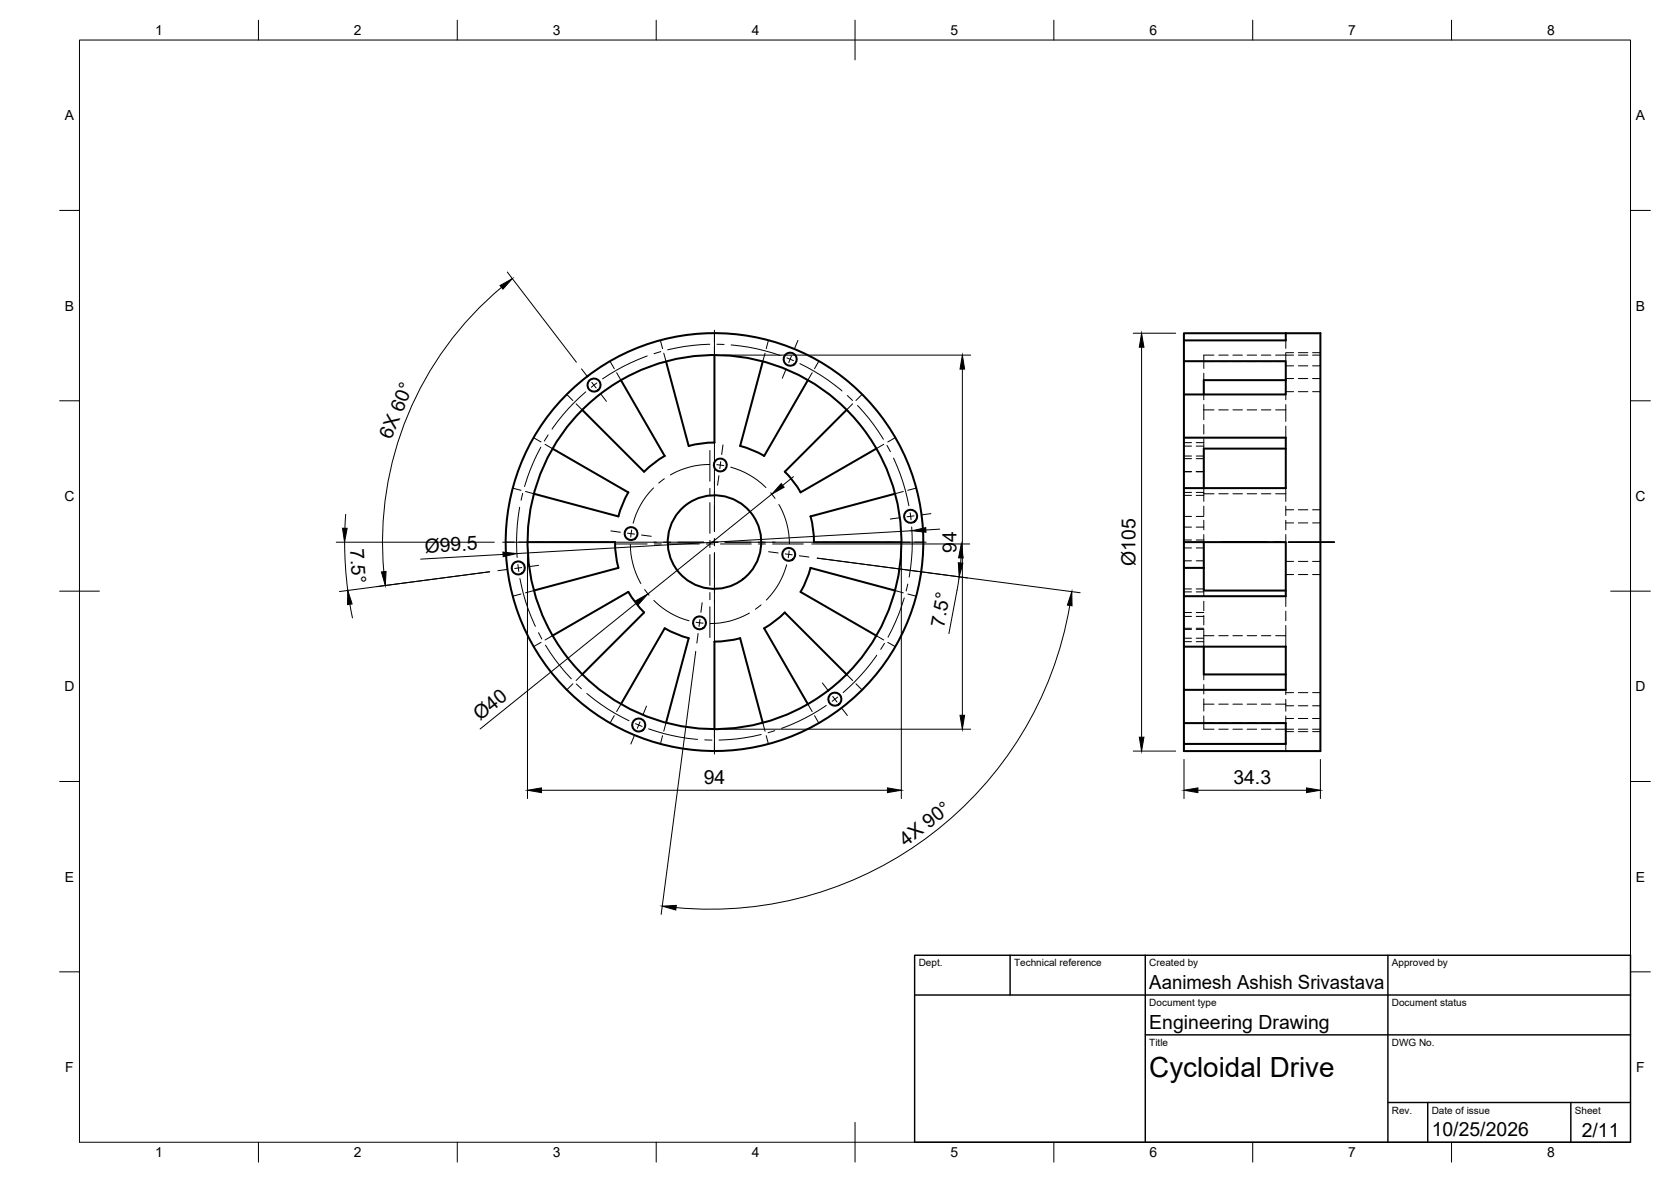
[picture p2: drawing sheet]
<svg xmlns="http://www.w3.org/2000/svg" width="420mm" height="297mm" viewBox="0 0 420 297" stroke-linecap="round" stroke-linejoin="round" font-family="sans-serif">
<!-- layer: Visible -->
<g fill="none" stroke="#000" stroke-width=".51">
<path d="M156.1 95.5l11 19.1a25 25 0 0 0-5.1 3.9M167.5 90.9l5.7 21.2a25 25 0 0 1 6.5-.9M179.6 89.2v22M191.8 90.9l-5.7 21.2M203.1 95.5l-11 19.1M297.7 85.5v24.5M297.7 90.8h25.6v8.3h-25.6M323.3 83.7h8.7v105.1h-34.3v-1.8M323.3 83.7v1.8h-25.6M323.3 83.7h-25.6v1.8M323.3 95.5h-20.6v3.6M138.9 112.7l19.1 11"/>
<path d="M146.4 103l15.5 15.6M186.1 112.1a25 25 0 0 1 6.1 2.5M212.9 103l-15.6 15.5a25 25 0 0 1 4 5.2M220.3 112.7l-19 11M297.7 110h25.6v12.7h-25.6zM323.3 112.7h-20.6v10M132.6 136.2h22a25 25 0 0 0 .9 6.5l-21.3 5.7M134.2 124.1l21.3 5.7M158 123.7a25 25 0 0 0-2.5 6.1M203.8 129.8a25 25 0 0 1 .9 6.4M204.6 136.3h22M225 124.1l-21.2 5.7"/>
<path d="M297.7 136.2h25.6v13.6h-25.6v-7.1M297.7 136.2v6.5h5M297.7 122.7v13.5M302.7 136.2v6.5M161.9 153.9l-15.5 15.6M162 153.9a25 25 0 0 1-4-5.2l-19.1 11.1M192.1 157.9l11 19.1M197.3 153.9l15.6 15.6M197.3 153.9a25 25 0 0 1-5.1 4M201.3 148.7l19 11.1M225 148.4l-21.2-5.7a25 25 0 0 1-2.5 6M297.7 149.8v12.7"/>
<path d="M302.7 142.7v5.7h20.6M156.1 177l11-19.1a25 25 0 0 0 6.1 2.5l-5.7 21.2M186.1 160.4l5.7 21.2M186.1 160.4a25 25 0 0 1-6.4 .8l-.1 22M297.7 162.5h25.6v10.9h-25.6zM297.7 173.4v8.3M302.7 162.5v7h20.6M297.7 181.7h25.6v5.3h-25.6z"/>
<circle cx="149.4" cy="96.8" r="1.64"/>
<circle cx="198.7" cy="90.3" r="1.64"/>
<circle cx="181.1" cy="116.9" r="1.62"/>
<circle cx="158.7" cy="134.1" r="1.62"/>
<circle cx="179.6" cy="136.2" r="47"/>
<circle cx="179.7" cy="136.2" r="11.8"/>
<circle cx="179.7" cy="136.2" r="52.5"/>
<circle cx="198.3" cy="139.3" r="1.62"/>
<circle cx="229" cy="129.7" r="1.64"/>
<circle cx="130.3" cy="142.7" r="1.64"/>
<circle cx="175.9" cy="156.5" r="1.62"/>
<circle cx="209.9" cy="175.7" r="1.64"/>
<circle cx="160.6" cy="182.2" r="1.64"/>
</g>
<!-- layer: Hidden -->
<g fill="none" stroke="#000" stroke-width=".25">
<path d="M142.5 99.1l1.5 1.6M153.4 90.8l1.1 1.9M155 93.7l1.1 1.8M166.1 85.5l.5 2.1M166.9 88.8l.6 2.1M179.6 83.7v2.2M179.6 87.1v2.1M192.4 88.8l-.6 2.1M193.2 85.5l-.5 2.1M204.2 93.7l-1.1 1.8M205.9 90.8l-1.1 1.9M216.7 99.1l-1.5 1.6"/>
<path d="M302.7 90.9v1.7M302.7 93.8v1.7M302.7 99.1v1.4M302.7 90.9h2.5M305.2 89.2h-2.5v1.7M306.5 89.2h2.3M306.5 90.9h2.3M310 89.2h2.4M310 90.9h2.4M313.6 89.2h2.4M313.6 90.9h2.4M317.2 89.2h2.4"/>
<path d="M317.2 90.9h2.4M320.7 89.2h4.6M320.7 90.9h2.6M323.3 85.5v2.1M323.3 88.8v2M323.3 99.1v1.4M323.3 91.9h2M323.3 88.6h2M323.3 98.4h2M323.3 95.1h2M326.5 89.2h2.3M326.5 91.9h2.3"/>
<path d="M326.5 88.6h2.3M326.5 98.4h2.3M326.5 95.1h2.3M330 89.2h2M330 91.9h2M330 88.6h2M330 98.4h2M330 95.1h2M134.2 110l1.8 1.1M137.1 111.7l1.8 1M144.9 101.5l1.5 1.5M214.4 101.5l-1.5 1.5"/>
<path d="M222.2 111.7l-1.9 1M225.1 110l-1.9 1.1M297.7 111.2h1.9M297.7 112.1h1.9M297.7 114.6h1.9M297.7 118.6h1.9M297.7 115.3h1.9M297.7 118.5h1.9M300.8 111.2h1.9M300.8 112.1h1.9M300.8 114.6h1.9M300.8 118.6h1.9"/>
<path d="M300.8 115.3h1.9M300.8 118.5h1.9M302.7 103v2.5M302.7 106.7v2.4M302.7 110.3v2.4M302.7 101.7v1.3M302.7 103h2.5M306.5 103h2.3M310 103h2.4M313.6 103h2.4M317.2 103h2.4M320.7 103h2.6"/>
<path d="M323.3 103v2.9M323.3 107.1v2.9M323.3 101.7v1.3M127.1 136.2h2.2M128.9 122.7l2.1 .5M130.5 136.2h2.1M132.1 123.5l2.1 .6M226.6 136.3h2.2M227.1 123.5l-2.1 .6M230 136.2h2.1M230.3 122.7l-2 .5M297.7 123.7h1.9"/>
<path d="M297.7 129.8h1.9M297.7 132.5h1.9M297.7 135.7h1.9M297.7 137.7h1.9M297.7 124.5h1.9M300.8 123.7h1.9M300.8 129.8h1.9M300.8 132.5h1.9M300.8 135.7h1.9M300.8 137.7h1.9M300.8 124.5h1.9M302.7 122.7v1.4"/>
<path d="M302.7 124.1v1.9M302.7 127.2v2.4M302.7 130.8v2.3M302.7 134.3v1.9M302.7 124.1h2.5M306.5 124.1h2.3M310 124.1h2.4M313.6 124.1h2.4M317.2 124.1h2.4M320.7 124.1h2.6M323.3 124.1v1.9M323.3 127.2v2.4"/>
<path d="M323.3 130.8v2.3M323.3 134.3v1.9M323.3 122.7v1.4M323.3 131.4h2M323.3 128.1h2M326.5 131.4h2.3M326.5 128.1h2.3M330 131.4h2M330 128.1h2M131 149.3l-2.1 .5M134.2 148.4l-2.1 .6M138.9 159.8l-1.8 1"/>
<path d="M220.3 159.8l1.9 1M225 148.4l2.1 .6M228.3 149.3l2 .5M297.7 157.9h1.9M297.7 148.7h1.9M297.7 153.9h1.9M297.7 154.9h1.9M297.7 158.2h1.9M297.7 140.9h1.9M297.7 148h1.9M300.8 157.9h1.9M300.8 148.7h1.9"/>
<path d="M300.8 153.9h1.9M300.8 154.9h1.9M300.8 158.2h1.9M300.8 140.9h1.9M300.8 148h1.9M302.7 151.1v2.4M302.7 154.7v2.4M302.7 148.4v1.5M302.7 158.2v4.3M302.7 159.8h2.5M306.5 159.8h2.3M310 159.8h2.4"/>
<path d="M313.6 159.8h2.4M317.2 159.8h2.4M320.7 159.8h2.6v2.7M323.3 149.8v2.6M323.3 153.6v2.4M323.3 157.2v2.6M323.3 144.4h2M323.3 141.1h2M326.5 144.4h2.3M326.5 141.1h2.3M330 144.4h2M330 141.1h2"/>
<path d="M136 161.4l-1.8 1.1M144 171.8l-1.5 1.6M146.4 169.5l-1.5 1.5M154.5 179.8l-1.1 1.9M156.1 177l-1.1 1.8M203.1 177l1.1 1.8M204.8 179.8l1.1 1.9M212.9 169.5l1.5 1.5M215.2 171.8l1.5 1.6M223.2 161.4l1.9 1.1M297.7 161.3h1.9M297.7 160.4h1.9"/>
<path d="M300.8 161.3h1.9M300.8 160.4h1.9M302.7 169.5v1.3M302.7 172v2.4M302.7 175.6v1.4M302.7 177v1.7M302.7 179.9v1.7M302.7 177h2.5M306.5 177h2.3M310 177h2.4M313.6 177h2.4M317.2 177h2.4"/>
<path d="M320.7 177h2.6M323.3 173.4v1.2M323.3 175.8v1.2M323.3 177v1.7M323.3 179.9v1.8M323.3 177.4h2M323.3 174.1h2M326.5 177.4h2.3M326.5 174.1h2.3M330 177.4h2M330 174.1h2M166.6 184.9l-.5 2.1"/>
<path d="M167.5 181.6l-.6 2.1M179.6 186.6v2.2M179.6 183.2v2.2M191.8 181.6l.6 2.1M192.7 184.9l.5 2.1M302.7 181.6v1.6h2.5M302.7 181.6h2.5M306.5 183.2h2.3M306.5 181.6h2.3M310 183.2h2.4M310 181.6h2.4M313.6 183.2h2.4"/>
<path d="M313.6 181.6h2.4M317.2 183.2h2.4M317.2 181.6h2.4M320.7 183.2h4.6M320.7 181.6h2.6M323.3 187v1.8M323.3 183.9h2M323.3 180.6h2M326.5 183.2h2.3M326.5 183.9h2.3M326.5 180.6h2.3M330 183.2h2"/>
<path d="M330 183.9h2M330 180.6h2"/>
</g>
<!-- layer: BORDER -->
<g fill="none" stroke="#000" stroke-width=".25">
<path d="M20 10.1h390v276.9h-390zM65 5.1v5M115 5.1v5M165 5.1v5M215 5.1v10M265 5.1v5M315 5.1v5M365 5.1v5M15 52.9h5M410 52.9h5M15 100.7h5M410 100.7h5"/>
<path d="M15 148.6h10M405 148.6h10M15 196.4h5M410 196.4h5M15 244.2h5M410 244.2h5M65 287v5M115 287v5M165 287v5M215 282.1v9.9M265 287v5M315 287v5"/>
<path d="M365 287v5"/>
</g>
<!-- layer: TITLEBLOCK -->
<path d="M230 240.1h180v46.9h-180zM230 250h180M254 240.1v9.9M288 240.1v46.9M349 240.1v46.9M288 260.1h122M349 277.1h61M359 277.1v9.9M395 277.1v9.9" fill="none" stroke="#000" stroke-width=".36"/>
<!-- layer: Smart Centers -->
<g fill="none" stroke="#000" stroke-width=".25">
<path d="M146.2 92.7l1.5 2M147.3 98.5l-4.4 4.2-4.1 5.1M148.8 96.1l1.1 1.4M150.1 96.2l-1.4 1.1M151 98.9l1.5 2M162.8 89.5l-6.1 2.6-5.2 3.1M166.2 88.4l-1.8 .5M178.5 86.5l-6.4 .6-4.2 .8M179.6 83v6.5M179.6 91.3v1.8M179.6 94.9v10.7M180.3 86.5l1.8 .1"/>
<path d="M183.8 86.7l6.5 1 5.9 1.6M197.7 92.8l-1 2.2M197.9 89.9l1.6 .7M199 89.5l-.7 1.6M200.6 85.5l-.9 2.3M201.1 91.4l5.3 2.9 5.3 3.9M213.1 99.4l1.3 1.2M136 112.4l-2.7 5.8-1.4 4.1M137.8 109.3l-.9 1.5M178.4 116.7a19.6 19.6 0 0 0-9.8 2.7M178.5 113.2v7.7M179.6 107.4v1.8"/>
<path d="M179.6 111v22.6M180.2 116.8l1.8 .2M180.8 119.5l-.4 2.4M181.2 116l-.2 1.8M181.8 111.8l-.3 2.4M183.7 117.4a20.1 20.1 0 0 1 8.9 5.1M215.6 101.9l2.9 3.3 3.6 5.2M223 111.9l.9 1.6M224.7 115.1l2.4 6.1 1.4 5.9M126.4 136.3h6.5M130.7 127.5l-.8 6.5 .1 6.1M131.4 124l-.4 1.7"/>
<path d="M134.7 136.3h1.8M138.3 136.3h10.7M150.8 136.3h1.8M153.6 133.4l2.4 .4M154.3 136.3h22.7M155 136.7h7.7M157.8 134l1.8 .2M158.5 136.8a20.2 20.2 0 0 0 2.6 9.8M158.8 133.2l-.2 1.8M161.3 134.5l2.4 .3M164.3 122.6a19.6 19.6 0 0 0-5.1 8.9M164.5 136.7h1.8"/>
<path d="M167 120.3l-1.4 1.1M168.1 136.7h7.7M177.6 136.7h1.8M178.5 122.7v1.8M178.5 126.3v7.7M178.5 135.8v1.8M178.5 139.4v7.7M178.7 136.3h1.8M179.6 135.4v1.7M179.6 138.9v22.6M181.2 136.7h7.7M182.3 136.3h22.6"/>
<path d="M190.7 136.7h1.8M193.3 138.6l2.4 .4M193.8 123.8l1.1 1.5M194.3 136.7h7.7M195.8 126.8a19.6 19.6 0 0 1 2.7 9.8M197.4 139.2l1.8 .2M198.4 138.4l-.2 1.8M201 139.7l2.4 .3M206.7 136.3h1.8M210.3 136.3h10.7M222.8 136.3h1.8M226.3 130.1l-2.4 .3"/>
<path d="M226.4 136.3h6.5M228.9 128.9l.2 1.7M229.2 132.4l.1 6.1-.7 6.5M229.8 129.6l-1.7 .3M234.1 129.1l-2.5 .3M307 136.3h11.6M320.4 136.3h1.8M323.9 136.3h11.6M127.7 143.1l-2.5 .3M130.2 141.9l.3 1.7M130.7 145.4l1.5 5.9 2.4 6.1M131.2 142.6l-1.8 .3"/>
<path d="M135.4 159l.8 1.6M135.4 142.1l-2.4 .3M162.1 148.2l1.1 1.4M164.4 150.9a19.9 19.9 0 0 0 8.8 5.1M175 156.4l1.8 .2M175.5 159.2l-.3 2.4M176 155.6l-.2 1.8M176.6 151.5l-.4 2.4M178.5 148.9v1.8M178.5 152.5v7.7M188.4 154.1a19.9 19.9 0 0 1-9.8 2.6M191.4 152l-1.5 1.1"/>
<path d="M197.8 142a20.1 20.1 0 0 1-5.1 8.8M227.4 150.2l-1.4 4.2-2.7 5.7M228.3 146.8l-.5 1.7M137.1 162.1l2.5 3.6 4.1 4.9M144.9 171.9l1.3 1.2M147.6 174.3l5.2 3.9 5.4 2.9M162.6 177.4l-1 2.3M179.6 163.3v1.8M179.6 166.9v10.7M179.6 179.4v1.8M206.8 171.6l1.5 2M207.8 177.3l-5.3 3.1-6 2.6"/>
<path d="M209.4 175l1.1 1.4M210.6 175.2l-1.4 1.1M211.5 177.8l1.6 2M220.5 164.7l-4.1 5.1-4.4 4.2M222.4 161.7l-1 1.5M159.6 184.7l-1 2.3M159.8 181.9l1.6 .6M160.9 181.4l-.6 1.6M163.1 183.2l5.9 1.6 6.4 1M177.2 185.9l1.8 .1M179.6 183v6.5M191.4 184.6l-6.3 1.1-4.3 .3"/>
<path d="M194.8 183.6l-1.7 .5"/>
</g>
<!-- layer: FD_Dimensions -->
<g fill="none" stroke="#000" stroke-width=".25">
<path d="M126.1 72.2a83.5 83.5 0 0 0-29.6 71.5M127.6 68.4l17.3 22.6M181.7 89.2h62.4M242 92.8v87M284.9 83.7h10.7M287 87.3v98M199.5 119.8l-2.7 2.2M84.5 136.3h39.8M86.7 136.2l.1 5.6 .7 6.6M86.9 129.3l-.2 3.4M126.5 139.3l-20.7 1.2M132.6 138.4v62.3"/>
<path d="M194.1 124.2l-31.2 25.1M204.1 136.7h39.7M226.6 138.4v62.3M229.3 133.4l-99.3 5.7M236.3 133l-3.5 .2M88 151.8l.6 3.5M123.1 143.7l-37.8 5M160.2 151.4l-39.5 31.8M205.5 140.3l66.1 8.7M241.2 144.9l-2.6 14.3M241.6 140.2l-.1 1.3M269 152.1a91.8 91.8 0 0 1-99 76"/>
<path d="M174.9 163.7l-8.7 66.1M136.1 198.6h87M181.7 183.2h62.4M284.9 188.8h10.7M297.7 190.8v9.9M301.2 198.6h27.3M332 190.8v9.9"/>
</g>
<g fill="#000" stroke="#000" stroke-width=".25">
<path d="M125.7 71.8l3.1-1.8-2.4 2.7zM242 89.2l.5 3.6h-1.1zM287 83.7l.6 3.6h-1.1zM86.1 132.7l1.2 .1-.7 3.5zM126.4 138.7l3.6 .4-3.5 .8zM196.4 121.5l.8 .9-3.1 1.8zM229.3 133.4l3.5-.8v1.2zM87.4 148.4l1.1 3.4-1.1 .1zM95.9 143.7l1.2-.1-.2 3.5zM159.8 151l3.1-1.7-2.4 2.6zM241.7 136.7l.5 3.5h-1.2zM241 141.4l1.1 .1-.9 3.5z"/>
<path d="M269.5 148.7l.1 3.5-1.2-.1zM241.4 179.8h1.1l-.5 3.4zM132.6 198.6l3.5-.6v1.2zM223.1 198l3.5 .6-3.5 .6zM286.5 185.3h1.1l-.6 3.5zM297.7 198.6l3.5-.6v1.2zM328.5 198l3.5 .6-3.5 .6zM166.5 227.7l3.6-.2-.2 1.2z"/>
</g>
<text font-size="7" x="289" y="270.6">Cycloidal Drive</text>
<g font-size="4.9">
<text x="98.4" y="110.5" transform="rotate(-67 98.4 110.5)">6X 60°</text>
<text x="88" y="137.9" transform="rotate(86 88 137.9)">7.5°</text>
<text x="106.9" y="138.9" transform="rotate(-3 106.9 138.9)">Ø99.5</text>
<text x="240.5" y="138.9" transform="rotate(-90 240.5 138.9)">94</text>
<text x="285.5" y="142.2" transform="rotate(-90 285.5 142.2)">Ø105</text>
<text x="237.4" y="157.8" transform="rotate(-79 237.4 157.8)">7.5°</text>
<text x="120.7" y="181.3" transform="rotate(-39 120.7 181.3)">Ø40</text>
<text x="176.9" y="197.1">94</text>
<text x="310.1" y="197.1">34.3</text>
<text x="227.8" y="212.8" transform="rotate(-38 227.8 212.8)">4X 90°</text>
<text x="289" y="248.5">Aanimesh Ashish Srivastava</text>
<text x="289" y="258.6">Engineering Drawing</text>
<text x="360" y="285.5">10/25/2026</text>
<text x="397.7" y="285.7">2/11</text>
</g>
<g font-size="3.5">
<text x="39" y="8.8">1</text>
<text x="89" y="8.8">2</text>
<text x="139" y="8.8">3</text>
<text x="189" y="8.8">4</text>
<text x="239" y="8.8">5</text>
<text x="289" y="8.8">6</text>
<text x="339" y="8.8">7</text>
<text x="389" y="8.8">8</text>
<text x="16.3" y="30.2">A</text>
<text x="411.3" y="30.2">A</text>
<text x="16.3" y="78">B</text>
<text x="411.3" y="78">B</text>
<text x="16.2" y="125.9">C</text>
<text x="411.2" y="125.9">C</text>
<text x="16.2" y="173.7">D</text>
<text x="411.2" y="173.7">D</text>
<text x="16.3" y="221.6">E</text>
<text x="411.3" y="221.6">E</text>
<text x="16.4" y="269.4">F</text>
<text x="411.4" y="269.4">F</text>
<text x="39" y="290.8">1</text>
<text x="89" y="290.8">2</text>
<text x="139" y="290.8">3</text>
<text x="189" y="290.8">4</text>
<text x="239" y="290.8">5</text>
<text x="289" y="290.8">6</text>
<text x="339" y="290.8">7</text>
<text x="389" y="290.8">8</text>
</g>
<g font-size="2.5">
<text x="231" y="242.9">Dept.</text>
<text x="255" y="242.9">Technical reference</text>
<text x="289" y="242.9">Created by</text>
<text x="350" y="242.9">Approved by</text>
<text x="289" y="252.8">Document type</text>
<text x="350" y="252.8">Document status</text>
<text x="289" y="262.9">Title</text>
<text x="350" y="262.9">DWG No.</text>
<text x="350" y="279.9">Rev.</text>
<text x="360" y="279.9">Date of issue</text>
<text x="396" y="279.9">Sheet</text>
</g>
</svg>
